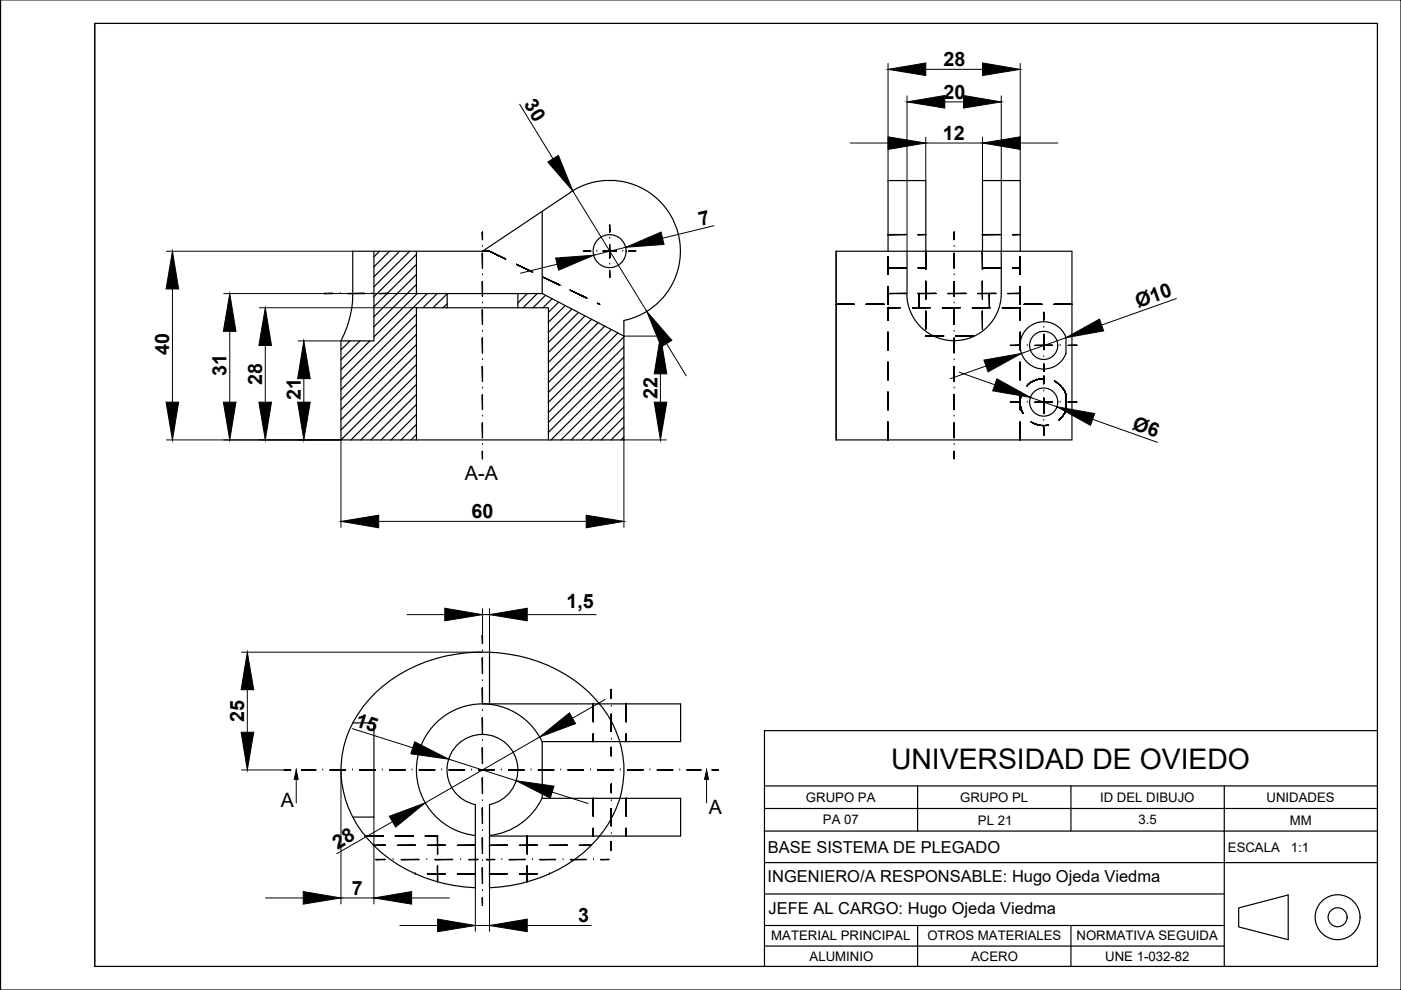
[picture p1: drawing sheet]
<svg xmlns="http://www.w3.org/2000/svg" width="297mm" height="210mm" viewBox="0 0 297 210" stroke-linecap="round" stroke-linejoin="round" font-family="sans-serif">
<!-- layer: 01_Contornos -->
<g fill="none" stroke="#000" stroke-width=".25">
<path d="M79.3 53.3v19h-7M80.5 53.3l-1.2 1.2M82.6 53.3l-3.3 3.3M84.7 53.3l-5.4 5.4M86.9 53.3l-7.6 7.5M88.3 53.9l-9 9M88.3 56.1l-9 8.9M88.3 58.2l-9 9M88.3 53.3v8.9h21.5M115 44.8v17.4l17.3 9.1M120.9 40.8a15 15 0 0 1 22.2 6.7 15 15 0 0 1-10.8 20.5M121 40.8l-18.7 12.5h-27.5v8.9a21.8 21.8 0 0 1-2.5 10.1"/>
<path d="M177.3 53.3h50v40h-50zM188.3 53.3v-15h8v15M192.3 53.3v8.9M208.3 53.3v-15h8v15M212.3 53.3v8.9a10 10 0 0 1-10 10 10 10 0 0 1-10-10M72.3 72.3v21M74.2 72.3l-1.9 1.9M76.3 72.3l-4 4M78.4 72.3l-6.1 6.1M88.3 60.3l-9 9M88.3 66.6l-16 16M88.3 68.8l-16 16"/>
<path d="M88.3 70.9l-16 16M88.3 73l-16 16M88.3 75.2l-16 16M88.3 77.3l-16 16M88.3 79.4l-13.9 13.9M88.5 62.2l-9.2 9.2M90.6 62.2l-18.3 18.3M92.7 62.2l-3 3M94.8 62.3l-3 2.9M94.8 64.4l-.9 .8M94.8 62.2v3M109.8 65.2h6.5v28.1"/>
<path d="M109.8 65.2h-21.5v28.1M111.8 62.2l-2 2M113.9 62.2l-3 3M115 62.2h-5.2v3M115.6 62.6l-2.6 2.6M117 63.3l-1.9 1.9M118.4 64.1l-2.1 2.1M119.8 64.8l-3.5 3.5M121.2 65.5l-4.9 5M122.6 66.3l-6.3 6.3M124 67l-7.7 7.7M125.4 67.7l-9.1 9.1"/>
<path d="M126.8 68.4l-10.5 10.6M128.2 69.1l-11.9 12M129.6 69.9l-13.3 13.3M131 70.6l-14.7 14.7M132.3 71.4l-16 16M132.3 73.5l-16 16M132.3 75.7l-16 16M132.3 77.8l-15.5 15.5M132.3 79.9l-13.4 13.4M132.3 68v25.3h-60M226 71.6v3.3M226 71.6a5 5 0 0 0-7.7-2.4 5 5 0 0 0 0 8.1 5 5 0 0 0 7.7-2.4"/>
<path d="M88.3 81.5l-11.8 11.8M88.3 83.6l-9.7 9.7M88.3 85.7l-7.5 7.6M88.3 87.9l-5.4 5.4M88.3 90l-3.3 3.3M88.3 92.1l-1.1 1.2M132.3 82.1l-11.2 11.2M132.3 84.2l-9.1 9.1M132.3 86.3l-7 7M132.3 88.4l-4.8 4.9M132.3 90.5l-2.7 2.8M132.3 92.6l-.6 .7"/>
<path d="M103.8 138.3v10.9M74.8 153.3h4.5v19.9h-4.5M102.3 149.2h42v8h-29.3v12.1h29.3v8h-40.5M114.9 157.2a14 14 0 0 0-24-2.1 14 14 0 0 0 9.9 22M100.8 170.6v17.6a31.8 31.8 0 0 1-24.1-11.8 21.7 21.7 0 0 1 1.5-28 32.7 32.7 0 0 1 27.4-10 30.8 30.8 0 0 1 23.2 13.1 21.8 21.8 0 0 1-3.6 27.9 32.3 32.3 0 0 1-21.4 8.8v-17.6M100.8 170.6a7.5 7.5 0 0 1-4.8-11.6 7.5 7.5 0 0 1 12.5 0 7.5 7.5 0 0 1-4.7 11.6M114.9 169.2a14 14 0 0 1-11.1 7.9"/>
<circle cx="129.3" cy="53.2" r="3.5"/>
<circle cx="221.3" cy="73.2" r="2.98"/>
<circle cx="221.3" cy="85.3" r="2.98"/>
</g>
<!-- layer: 02_Ocultas -->
<g fill="#000" stroke="#000" stroke-width=".21">
<path d="M103.8 53.2l3.4 1.7zM103.8 53.3l3.4 1.6zM103.8 53.3l3.4 1.6zM103.8 53.3l3.4 1.7z"/>
<path d="M102.3 53.3h1.5zM102.3 53.3l1.5-.1zM102.3 53.3l1.5-.1zM102.3 53.2h1.5z"/>
<path d="M109.5 56l3.4 1.7zM109.5 56l3.4 1.7zM109.5 56.1l3.4 1.6zM109.5 56.1l3.4 1.6z"/>
<path d="M115.2 58.8l3.5 1.6zM115.2 58.8l3.5 1.6zM115.2 58.8l3.5 1.6zM115.2 58.8l3.4 1.7z"/>
<path d="M188.2 54.4l.1 3.8zM188.2 54.4l.1 3.8zM188.2 54.4l.1 3.8zM188.3 54.4v3.8z"/>
<path d="M188.3 49.7h3.8zM188.3 49.8l3.8-.1zM188.3 49.8l3.8-.1zM188.3 49.8h3.8z"/>
<path d="M188.3 56.7h3.8zM188.3 56.8l3.8-.1zM188.3 56.8l3.8-.1zM188.3 56.8h3.8z"/>
<path d="M194.6 49.7h1.7zM194.6 49.8l1.7-.1zM194.6 49.8l1.7-.1zM194.6 49.8h1.7z"/>
<path d="M194.6 56.7h1.7zM194.6 56.8l1.7-.1zM194.6 56.8l1.7-.1zM194.6 56.8h1.7z"/>
<path d="M196.3 53.3v3.8zM196.2 53.3l.1 3.8zM196.2 53.3l.1 3.8zM196.2 53.3l.1 3.8z"/>
<path d="M196.3 59.6v3.8zM196.2 59.6l.1 3.8zM196.2 59.6l.1 3.8zM196.2 59.6l.1 3.8z"/>
<path d="M208.3 53.3v3.8zM208.3 53.3v3.8zM208.3 53.3v3.8zM208.3 53.3v3.8z"/>
<path d="M208.3 59.6v3.8zM208.3 59.6v3.8zM208.3 59.6v3.8zM208.3 59.6v3.8z"/>
<path d="M208.3 49.7h3.8zM208.3 49.8l3.8-.1zM208.3 49.8l3.8-.1zM208.3 49.8h3.8z"/>
<path d="M208.3 56.7h3.8zM208.3 56.8l3.8-.1zM208.3 56.8l3.8-.1zM208.3 56.8h3.8z"/>
<path d="M214.7 49.7h1.6zM214.7 49.8l1.6-.1zM214.7 49.8l1.6-.1zM214.7 49.8h1.6z"/>
<path d="M214.7 56.7h1.6zM214.7 56.8l1.6-.1zM214.7 56.8l1.6-.1zM214.7 56.8h1.6z"/>
<path d="M216.3 54.4v3.8zM216.3 54.4v3.8zM216.3 54.4v3.8zM216.3 54.4v3.8z"/>
<path d="M120.9 61.5l3.5 1.7zM120.9 61.5l3.5 1.7zM120.9 61.6l3.5 1.6zM120.9 61.6l3.5 1.6z"/>
<path d="M126.7 64.3l.5 .2zM126.7 64.3l.5 .2zM126.6 64.3l.6 .2zM126.6 64.3l.6 .2z"/>
<path d="M177.3 64.5h3.8zM177.3 64.5h3.8zM177.3 64.5h3.8zM177.3 64.5h3.8z"/>
<path d="M183.6 64.5h3.8zM183.6 64.5h3.8zM183.6 64.5h3.8zM183.6 64.5h3.8z"/>
<path d="M188.2 70.4l.1 3.8zM188.2 70.4l.1 3.8zM188.2 70.4l.1 3.8zM188.3 70.4v3.8z"/>
<path d="M188.2 65.2l.1 2.7zM188.2 65.2l.1 2.7zM188.2 65.2l.1 2.7zM188.3 65.2v2.7z"/>
<path d="M188.2 60.7l.1 3.8zM188.2 60.7l.1 3.8zM188.2 60.7l.1 3.8zM188.3 60.7v3.8z"/>
<path d="M188.3 62.2h3.8zM188.3 62.2h3.8zM188.3 62.2h3.8zM188.3 62.2h3.8z"/>
<path d="M188.3 65.2h2.6zM188.3 65.2h2.6zM188.3 65.2h2.6zM188.3 65.2h2.6z"/>
<path d="M194.6 62.2h3.8zM194.6 62.2h3.8zM194.6 62.2h3.8zM194.6 62.2h3.8z"/>
<path d="M194.8 62.2v3zM194.8 62.2v3zM194.8 62.2v3zM194.8 62.2v3z"/>
<path d="M196.3 66v3.8zM196.2 66l.1 3.8zM196.2 66l.1 3.8zM196.2 66l.1 3.8z"/>
<path d="M196.3 71.2h3.8zM196.3 71.3l3.8-.1zM196.3 71.3l3.8-.1zM196.3 71.3h3.8z"/>
<path d="M193.4 65.2h3.9zM193.4 65.2h3.9zM193.4 65.2h3.9zM193.4 65.2h3.9z"/>
<path d="M201 62.2h3.8zM201 62.2h3.8zM201 62.2h3.8zM201 62.2h3.8z"/>
<path d="M202.6 71.2h3.8zM202.6 71.3l3.8-.1zM202.6 71.3l3.8-.1zM202.6 71.3h3.8z"/>
<path d="M199.8 65.2h3.8zM199.8 65.2h3.8zM199.8 65.2h3.8zM199.8 65.2h3.8z"/>
<path d="M207.3 62.2h3.8zM207.3 62.2h3.8zM207.3 62.2h3.8zM207.3 62.2h3.8z"/>
<path d="M208.3 66v3.8zM208.3 66v3.8zM208.3 66v3.8zM208.3 66v3.8z"/>
<path d="M209.7 62.2l.1 3zM209.7 62.2l.1 3zM209.7 62.2l.1 3zM209.8 62.2v3z"/>
<path d="M206.1 65.2h3.9zM206.1 65.2h3.9zM206.1 65.2h3.9zM206.1 65.2h3.9z"/>
<path d="M213.7 62.2h2.6zM213.7 62.2h2.6zM213.7 62.2h2.6zM213.7 62.2h2.6z"/>
<path d="M216.3 70.4v3.8zM216.3 70.4v3.8zM216.3 70.4v3.8zM216.3 70.4v3.8z"/>
<path d="M216.3 65.2v2.7zM216.3 65.2v2.7zM216.3 65.2v2.7zM216.3 65.2v2.7z"/>
<path d="M216.3 60.7v3.8zM216.3 60.7v3.8zM216.3 60.7v3.8zM216.3 60.7v3.8z"/>
<path d="M212.5 65.2h3.8zM212.5 65.2h3.8zM212.5 65.2h3.8zM212.5 65.2h3.8z"/>
<path d="M217.1 64.5h3.8zM217.1 64.5h3.8zM217.1 64.5h3.8zM217.1 64.5h3.8z"/>
<path d="M223.5 64.5h3.8zM223.5 64.5h3.8zM223.5 64.5h3.8zM223.5 64.5h3.8z"/>
<path d="M188.2 89.5l.1 3.8zM188.2 89.5l.1 3.8zM188.2 89.5l.1 3.8zM188.3 89.5v3.8z"/>
<path d="M188.2 83.1l.1 3.8zM188.2 83.1l.1 3.8zM188.2 83.1l.1 3.8zM188.3 83.1v3.8z"/>
<path d="M188.2 76.8l.1 3.8zM188.2 76.8l.1 3.8zM188.2 76.8l.1 3.8zM188.3 76.8v3.8z"/>
<path d="M216.3 89.5v3.8zM216.3 89.5v3.8zM216.3 89.5v3.8zM216.3 89.5v3.8z"/>
<path d="M216.3 83.1v3.8zM216.3 83.1v3.8zM216.3 83.1v3.8zM216.3 83.1v3.8z"/>
<path d="M216.3 76.8v3.8zM216.3 76.8v3.8zM216.3 76.8v3.8zM216.3 76.8v3.8z"/>
<path d="M216.3 85.3l.1 .7zM216.3 85.3l.1 .7zM216.3 85.3l.1 .7zM216.3 85.3l.1 .7z"/>
<path d="M216.4 84.6l-.1 .7zM216.3 84.6v.7zM216.3 84.6v.7zM216.3 84.6v.7z"/>
<path d="M216.4 86l.1 .7zM216.3 86l.2 .7zM216.3 86l.2 .7zM216.3 86l.2 .7z"/>
<path d="M216.5 84l-.1 .6zM216.5 84l-.1 .6zM216.5 84l-.1 .6zM216.5 84l-.2 .6z"/>
<path d="M216.5 86.7l.2 .6zM216.5 86.7l.2 .6zM216.5 86.7l.2 .6zM216.5 86.7l.2 .6z"/>
<path d="M216.7 87.3l.2 .4zM216.7 87.3l.2 .4zM216.7 87.3l.2 .4zM216.7 87.3l.2 .4z"/>
<path d="M218 81.5l-.3 .3zM217.9 81.5l-.2 .3zM217.9 81.5l-.2 .3zM217.9 81.5l-.2 .3z"/>
<path d="M218 81.5l.5-.4zM218 81.5l.5-.4zM218 81.5l.5-.4zM218 81.5l.5-.4z"/>
<path d="M218.7 89.5l.4 .2zM218.6 89.5l.5 .2zM218.6 89.5l.5 .3zM218.6 89.5l.5 .3z"/>
<path d="M218.5 81.1l.6-.3zM218.5 81.1l.6-.4zM218.5 81.1l.6-.4zM218.5 81.1l.6-.4z"/>
<path d="M219.1 89.7l.7 .3zM219.1 89.8l.7 .2zM219.1 89.8l.7 .2zM219.1 89.8l.7 .2z"/>
<path d="M219.1 80.8l.7-.3zM219.1 80.8l.7-.3zM219.1 80.8l.7-.3zM219.1 80.7l.7-.2z"/>
<path d="M219.8 90l.7 .1zM219.8 90l.7 .1zM219.8 90l.7 .2zM219.8 90l.7 .2z"/>
<path d="M219.8 80.5l.7-.1zM219.8 80.5l.7-.2zM219.8 80.5l.7-.2zM219.8 80.5l.7-.2z"/>
<path d="M220.5 90.1l.6 .1zM220.5 90.2h.6zM220.5 90.2l.6 .1zM220.5 90.2l.6 .1z"/>
<path d="M220.5 80.4l.6-.1zM220.5 80.4l.6-.1zM220.5 80.4l.6-.1zM220.5 80.3h.6z"/>
<path d="M221.1 90.2h.8zM221.1 90.3l.8-.1zM221.1 90.3l.8-.1zM221.1 90.3l.8-.1z"/>
<path d="M221.9 90.2l.4-.1zM221.9 90.2l.4-.1zM221.9 90.2l.4-.1zM221.9 90.2l.4-.1z"/>
<path d="M223.5 80.8l.3 .2zM223.5 80.8l.3 .2zM223.5 80.8l.3 .1zM223.5 80.8l.3 .1z"/>
<path d="M223.8 81l.6 .4zM223.8 81l.6 .4zM223.8 81l.6 .3zM223.8 80.9l.6 .4z"/>
<path d="M224.5 89l.4-.3zM224.6 89l.3-.3zM224.9 88.7l-.3 .3zM224.9 88.7l-.3 .3z"/>
<path d="M225.3 88.2l-.4 .5zM225.3 88.2l-.4 .5zM225.3 88.2l-.4 .5zM225.4 88.2l-.5 .5z"/>
<path d="M224.4 81.4l.5 .4zM224.4 81.4l.5 .4zM224.4 81.4l.5 .4zM224.4 81.3l.5 .5z"/>
<path d="M224.9 81.8l.5 .6zM224.9 81.8l.5 .6zM224.9 81.8l.5 .6zM224.9 81.8l.5 .6z"/>
<path d="M225.7 87.6l-.4 .6zM225.7 87.6l-.3 .6zM225.7 87.6l-.3 .6zM225.7 87.6l-.3 .6z"/>
<path d="M225.3 82.4l.4 .5zM225.3 82.4l.4 .5zM225.3 82.4l.4 .5zM225.4 82.4l.3 .5z"/>
<path d="M226 86.9l-.3 .7zM226 86.9l-.3 .7zM226 86.9l-.3 .7zM226 86.9l-.3 .7z"/>
<path d="M225.7 82.9l.3 .7zM225.7 82.9l.3 .7zM225.7 82.9l.3 .7zM225.7 82.9l.3 .7z"/>
<path d="M226 83.6v3.3zM226 83.6v3.3zM226 83.6v3.3zM226 83.6v3.3z"/>
<path d="M125.8 149.2v3.8zM125.8 149.2v3.8zM125.8 149.2v3.8zM125.8 149.2v3.8z"/>
<path d="M125.8 155.6v1.6zM125.8 155.6v1.6zM125.8 155.6v1.6zM125.8 155.6v1.6z"/>
<path d="M132.8 149.2v3.8zM132.7 149.2l.1 3.8zM132.7 149.2l.1 3.8zM132.7 149.2l.1 3.8z"/>
<path d="M132.8 155.6v1.6zM132.7 155.6l.1 1.6zM132.7 155.6l.1 1.6zM132.7 155.6l.1 1.6z"/>
<path d="M77.5 177.2h3.8zM77.5 177.3l3.8-.1zM77.5 177.3l3.8-.1zM77.5 177.3h3.8z"/>
<path d="M79.2 179.3h2.5zM79.2 179.3l2.5-.1zM79.2 179.3l2.5-.1zM79.2 179.2h2.5z"/>
<path d="M83.8 177.2h3.8zM83.8 177.3l3.8-.1zM83.8 177.3l3.8-.1zM83.8 177.3h3.8z"/>
<path d="M84.3 179.3h3.8zM84.3 179.3l3.8-.1zM84.3 179.3l3.8-.1zM84.3 179.2h3.8z"/>
<path d="M90.2 177.2h2.6zM90.2 177.3l2.6-.1zM90.2 177.3l2.6-.1zM90.2 177.3h2.6z"/>
<path d="M92.8 177.3v3.8zM92.7 177.3l.1 3.8zM92.7 177.3l.1 3.8zM92.7 177.3l.1 3.8z"/>
<path d="M90.6 179.3h3.8zM90.6 179.3l3.8-.1zM90.6 179.3l3.8-.1zM90.6 179.2h3.8z"/>
<path d="M97 179.3h3.8zM97 179.3l3.8-.1zM97 179.3l3.8-.1zM97 179.2h3.8z"/>
<path d="M103.8 179.2h3.8zM103.8 179.3l3.8-.1zM103.8 179.3l3.8-.1zM103.8 179.3h3.8z"/>
<path d="M110.1 179.2h3.8zM110.1 179.3l3.8-.1zM110.1 179.3l3.8-.1zM110.1 179.3h3.8z"/>
<path d="M111.8 177.3v3.8zM111.7 177.3l.1 3.8zM111.7 177.3l.1 3.8zM111.7 177.3l.1 3.8z"/>
<path d="M116.5 179.2h3.8zM116.5 179.3l3.8-.1zM116.5 179.3l3.8-.1zM116.5 179.3h3.8z"/>
<path d="M122.8 179.2h2.5zM122.8 179.3l2.5-.1zM122.8 179.3l2.5-.1zM122.8 179.3h2.5z"/>
<path d="M125.8 169.3v3.8zM125.8 169.3v3.8zM125.8 169.3v3.8zM125.8 169.3v3.8z"/>
<path d="M125.8 175.6v1.7zM125.8 175.6v1.7zM125.8 175.6v1.7zM125.8 175.6v1.7z"/>
<path d="M132.8 169.3v3.8zM132.7 169.3l.1 3.8zM132.7 169.3l.1 3.8zM132.7 169.3l.1 3.8z"/>
<path d="M132.8 175.6v1.7zM132.7 175.6l.1 1.7zM132.7 175.6l.1 1.7zM132.7 175.6l.1 1.7z"/>
<path d="M92.8 183.6v3.4zM92.7 183.6l.1 3.4zM92.7 183.6l.1 3.4zM92.7 183.6l.1 3.4z"/>
<path d="M90.6 185.3h3.8zM90.6 185.3l3.8-.1zM90.6 185.3l3.8-.1zM90.6 185.2h3.8z"/>
<path d="M97 185.3h3.8zM97 185.3l3.8-.1zM97 185.3l3.8-.1zM97 185.2h3.8z"/>
<path d="M103.8 185.2h3.8zM103.8 185.3l3.8-.1zM103.8 185.3l3.8-.1zM103.8 185.3h3.8z"/>
<path d="M110.1 185.2h3.8zM110.1 185.3l3.8-.1zM110.1 185.3l3.8-.1zM110.1 185.3h3.8z"/>
<path d="M111.8 183.6v3.4zM111.7 183.6l.1 3.4zM111.7 183.6l.1 3.4zM111.7 183.6l.1 3.4z"/>
</g>
<g fill="none" stroke="#000" stroke-width=".21">
<path d="M102.3 53.2l1.5 .1zM102.3 53.2v.1M103.8 53.3h.1M103.8 53.2l3.4 1.8zM103.8 53.2v.1M109.5 56l3.4 1.7zM115.2 58.8l3.5 1.6zM188.2 54.4l.1 3.8zM188.3 49.7v.1M188.3 49.7l3.8 .1zM188.3 56.7v.1M188.3 56.7l3.8 .1z"/>
<path d="M194.6 49.7l1.7 .1zM194.6 56.7l1.7 .1zM196.2 53.3h.1M196.2 53.3l.1 3.8zM196.2 59.6l.1 3.8zM196.3 49.7v.1M196.3 56.7v.1M208.3 53.3h.1M208.3 53.3v3.8zM208.3 59.6v3.8zM208.3 49.7v.1M208.3 49.7l3.8 .1z"/>
<path d="M208.3 56.7v.1M208.3 56.7l3.8 .1zM214.7 49.7l1.6 .1zM214.7 56.7l1.6 .1zM216.3 54.4v3.8zM216.3 49.7v.1M216.3 56.7v.1M120.9 61.5l3.5 1.7zM126.6 64.3l.6 .2zM127.2 64.5h.1M177.3 64.5h.1M177.3 64.5h3.8z"/>
<path d="M183.6 64.5h3.8zM188.2 76.8l.1 3.8zM188.2 70.4l.1 3.8zM188.2 65.2l.1 2.7zM188.2 64.5h.1M188.2 60.7l.1 3.8zM188.3 65.2h-.1M188.3 65.2h2.6zM188.3 62.2h.1M188.3 62.2h3.8zM193.4 65.2h3.9zM194.6 62.2h3.8z"/>
<path d="M194.8 65.2h.1M194.8 62.2v3zM194.8 62.2h.1M196.2 66l.1 3.8zM196.3 71.2v.1M196.3 71.2l3.8 .1zM199.8 65.2h3.8zM201 62.2h3.8zM202.6 71.2l3.8 .1zM206.1 65.2h3.9zM207.3 62.2h3.8zM208.3 66v3.8z"/>
<path d="M209.7 65.2h.1M209.7 62.2l.1 3zM209.7 62.2h.1M212.5 65.2h3.8zM213.7 62.2h2.6zM216.3 76.8v3.8zM216.3 70.4v3.8zM216.3 65.2v2.7zM216.3 65.2h.1M216.3 64.5h.1M216.3 60.7v3.8zM216.3 62.2h.1"/>
<path d="M217.1 64.5h3.8zM223.5 64.5h3.8zM227.3 64.5h.1M188.2 93.3h.1M188.2 89.5l.1 3.8zM188.2 83.1l.1 3.8zM216.3 93.3h.1M216.3 89.5v3.8zM216.3 83.1v3.8zM216.3 85.3l.1 .7zM216.3 84.6v.7zM216.3 85.3h.1"/>
<path d="M216.3 86l.2 .7zM216.4 84.6h.1M216.4 86h.1M216.5 84l-.2 .6zM216.5 86.7l.2 .6zM216.5 86.7h.1M216.7 87.3l.2 .4zM216.7 87.3h.1M217.9 81.5l-.2 .3zM218 81.5l.5-.4zM218 81.5h.1M218.5 81.1l.6-.4z"/>
<path d="M218.5 81.1h.1M218.6 89.5l.5 .3zM219.1 80.7l.7-.2zM219.1 80.8h.1M219.1 89.8h.1M219.1 89.7l.7 .3zM219.8 80.5l.7-.2zM219.8 80.5h.1M219.8 90h.1M219.8 90l.7 .2zM220.5 80.3h.6zM220.5 80.4h.1"/>
<path d="M220.5 90.2h.1M220.5 90.1l.6 .2zM221.1 90.3h.1M221.1 90.2h.8zM221.9 90.2h.1M221.9 90.2l.4-.1zM223.5 80.8l.3 .2zM223.8 80.9l.6 .5zM223.8 81h.1M224.4 81.3l.5 .5zM224.4 81.4h.1M224.5 89l.4-.3z"/>
<path d="M224.9 81.8l.5 .6zM224.9 81.8h.1M224.9 88.7h.1M225.3 82.4l.4 .5zM225.3 88.2l-.4 .5zM225.4 82.4h.1M225.4 88.2h.1M225.7 82.9l.3 .7zM225.7 87.6l-.4 .6zM225.7 82.9h.1M225.7 87.6h.1M226 86.9l-.3 .7z"/>
<path d="M226 86.9h.1M226 83.6v3.3zM226 83.6h.1M125.8 149.2h.1M125.8 149.2v3.8zM125.8 155.6v1.6zM125.8 157.2h.1M132.7 149.2h.1M132.7 149.2l.1 3.8zM132.7 155.6l.1 1.6zM132.7 157.2h.1M77.5 177.2v.1"/>
<path d="M77.5 177.2l3.8 .1zM79.2 179.2l2.5 .1zM79.2 179.2v.1M83.8 177.2l3.8 .1zM84.3 179.2l3.8 .1zM90.2 177.2l2.6 .1zM90.6 179.2l3.8 .1zM92.7 177.3h.1M92.7 177.3l.1 3.8zM92.8 177.2v.1M97 179.2l3.8 .1zM100.8 179.2v.1"/>
<path d="M103.8 179.2v.1M103.8 179.2l3.8 .1zM110.1 179.2l3.8 .1zM111.7 177.3h.1M111.7 177.3l.1 3.8zM116.5 179.2l3.8 .1zM122.8 179.2l2.5 .1zM125.3 179.2v.1M125.8 169.3h.1M125.8 169.3v3.8zM125.8 175.6v1.7zM125.8 177.3h.1"/>
<path d="M132.7 169.3h.1M132.7 169.3l.1 3.8zM132.7 175.6l.1 1.7zM132.7 177.3h.1M88 185.2v.1M88.1 185.3h.1M90.6 185.2l3.8 .1zM92.7 183.6l.1 3.4zM92.7 187h.1M97 185.2l3.8 .1zM100.8 185.2v.1M103.8 185.2v.1"/>
<path d="M103.8 185.2l3.8 .1zM110.1 185.2l3.8 .1zM111.7 183.6l.1 3.4zM111.7 187h.1M116.5 185.3h.1M116.5 185.2v.1"/>
</g>
<!-- layer: 03_Ejes -->
<g fill="#000" stroke="#000" stroke-width=".21">
<path d="M102.3 53.7v3.1zM102.3 53.7v3.1zM102.3 53.7v3.1zM102.3 53.7v3.1z"/>
<path d="M102.3 49.2v1.6zM102.3 49.2v1.6zM102.3 49.2v1.6zM102.3 49.2v1.6z"/>
<path d="M123.8 53.2h1.5zM123.8 53.3l1.5-.1zM123.8 53.3l1.5-.1zM123.8 53.3h1.5z"/>
<path d="M127.9 53.2h2.8zM127.9 53.3l2.8-.1zM127.9 53.3l2.8-.1zM127.9 53.3h2.8z"/>
<path d="M129.2 57.3l.1 1.5zM129.2 57.3l.1 1.5zM129.2 57.3l.1 1.5zM129.3 57.3v1.5z"/>
<path d="M129.2 51.8l.1 2.9zM129.2 51.8l.1 2.9zM129.2 51.8l.1 2.9zM129.3 51.8v2.9z"/>
<path d="M129.2 47.8l.1 1.4zM129.2 47.8l.1 1.4zM129.2 47.8l.1 1.4zM129.3 47.8v1.4z"/>
<path d="M133.3 53.2h1.5zM133.3 53.3l1.5-.1zM133.3 53.3l1.5-.1zM133.3 53.3h1.5z"/>
<path d="M202.3 49.2v1.6zM202.3 49.2v1.6zM202.3 49.2v1.6zM202.3 49.2v1.6z"/>
<path d="M202.3 53.7v3.1zM202.3 53.7v3.1zM202.3 53.7v3.1zM202.3 53.7v3.1z"/>
<path d="M202.3 59.7v3.1zM202.3 59.7v3.1zM202.3 59.7v3.1zM202.3 59.7v3.1z"/>
<path d="M68.8 62.2h1.8zM68.8 62.2h1.8zM68.8 62.2h1.8zM68.8 62.2h1.8z"/>
<path d="M73.8 62.2h3.5zM73.8 62.2h3.5zM73.8 62.2h3.5zM73.8 62.2h3.5z"/>
<path d="M80.5 62.2h1.8zM80.5 62.2h1.8zM80.5 62.2h1.8zM80.5 62.2h1.8z"/>
<path d="M102.3 71.7v3.1zM102.3 71.7v3.1zM102.3 71.7v3.1zM102.3 71.7v3.1z"/>
<path d="M102.3 65.7v3.1zM102.3 65.7v3.1zM102.3 65.7v3.1zM102.3 65.7v3.1z"/>
<path d="M102.3 59.7v3.1zM102.3 59.7v3.1zM102.3 59.7v3.1zM102.3 59.7v3.1z"/>
<path d="M202.3 65.7v3.1zM202.3 65.7v3.1zM202.3 65.7v3.1zM202.3 65.7v3.1z"/>
<path d="M202.3 71.7v3.1zM202.3 71.7v3.1zM202.3 71.7v3.1zM202.3 71.7v3.1z"/>
<path d="M202.3 77.7v3.1zM202.3 77.7v3.1zM202.3 77.7v3.1zM202.3 77.7v3.1z"/>
<path d="M214.3 73.3h1.8zM214.3 73.3l1.8-.1zM214.3 73.3l1.8-.1zM214.3 73.2h1.8z"/>
<path d="M221.3 77.1v1.7zM221.3 77.1v1.7zM221.3 77.1v1.7zM221.3 77.1v1.7z"/>
<path d="M221.3 70.9v3.2zM221.3 70.9v3.2zM221.3 70.9v3.2zM221.3 70.9v3.2z"/>
<path d="M221.3 66.3v1.6zM221.3 66.3v1.6zM221.3 66.3v1.6zM221.3 66.3v1.6z"/>
<path d="M221.3 79.8v1.6zM221.3 79.8v1.6zM221.3 79.8v1.6zM221.3 79.8v1.6z"/>
<path d="M219.4 73.3h3.7zM219.4 73.3l3.7-.1zM219.4 73.3l3.7-.1zM219.4 73.2h3.7z"/>
<path d="M226.5 73.3h1.8zM226.5 73.3l1.8-.1zM226.5 73.3l1.8-.1zM226.5 73.2h1.8z"/>
<path d="M102.3 95.7v1.6zM102.3 95.7v1.6zM102.3 95.7v1.6zM102.3 95.7v1.6z"/>
<path d="M102.3 89.7v3.1zM102.3 89.7v3.1zM102.3 89.7v3.1zM102.3 89.7v3.1z"/>
<path d="M102.3 83.7v3.1zM102.3 83.7v3.1zM102.3 83.7v3.1zM102.3 83.7v3.1z"/>
<path d="M102.3 77.7v3.1zM102.3 77.7v3.1zM102.3 77.7v3.1zM102.3 77.7v3.1z"/>
<path d="M202.3 83.7v3.1zM202.3 83.7v3.1zM202.3 83.7v3.1zM202.3 83.7v3.1z"/>
<path d="M202.3 89.7v3.1zM202.3 89.7v3.1zM202.3 89.7v3.1zM202.3 89.7v3.1z"/>
<path d="M202.3 95.7v1.6zM202.3 95.7v1.6zM202.3 95.7v1.6zM202.3 95.7v1.6z"/>
<path d="M214.3 85.2h1.8zM214.3 85.3l1.8-.1zM214.3 85.3l1.8-.1zM214.3 85.3h1.8z"/>
<path d="M219.4 85.2h3.7zM219.4 85.3l3.7-.1zM219.4 85.3l3.7-.1zM219.4 85.3h3.7z"/>
<path d="M221.3 84.4v3.2zM221.3 84.4v3.2zM221.3 84.4v3.2zM221.3 84.4v3.2z"/>
<path d="M221.3 90.6v1.7zM221.3 90.6v1.7zM221.3 90.6v1.7zM221.3 90.6v1.7z"/>
<path d="M226.5 85.2h1.8zM226.5 85.3l1.8-.1zM226.5 85.3l1.8-.1zM226.5 85.3h1.8z"/>
<path d="M102.3 134.8v1.7zM102.3 134.8v1.7zM102.3 134.8v1.7zM102.3 134.8v1.7z"/>
<path d="M102.3 152.2v3.3zM102.3 152.2v3.3zM102.3 152.2v3.3zM102.3 152.2v3.3z"/>
<path d="M102.3 145.9v3.3zM102.3 145.9v3.3zM102.3 145.9v3.3zM102.3 145.9v3.3z"/>
<path d="M102.3 139.5v3.3zM102.3 139.5v3.3zM102.3 139.5v3.3zM102.3 139.5v3.3z"/>
<path d="M129.6 151.4v3.7zM129.6 151.4v3.7zM129.6 151.4v3.7zM129.6 151.4v3.7z"/>
<path d="M129.6 146.2v1.9zM129.6 146.2v1.9zM129.6 146.2v1.9zM129.6 146.2v1.9z"/>
<path d="M60.3 163.3h1.3zM60.3 163.3l1.3-.1zM60.3 163.3l1.3-.1zM60.3 163.2h1.3z"/>
<path d="M64 163.3h1.3zM64 163.3l1.3-.1zM64 163.3l1.3-.1zM64 163.2h1.3z"/>
<path d="M65.3 163.3h1.7zM65.3 163.3l1.7-.1zM65.3 163.3l1.7-.1zM65.3 163.2h1.7z"/>
<path d="M70 163.3h3.3zM70 163.3l3.3-.1zM70 163.3l3.3-.1zM70 163.2h3.3z"/>
<path d="M76.3 163.3h3.3zM76.3 163.3l3.3-.1zM76.3 163.3l3.3-.1zM76.3 163.2h3.3z"/>
<path d="M82.6 163.3h3.3zM82.6 163.3l3.3-.1zM82.6 163.3l3.3-.1zM82.6 163.2h3.3z"/>
<path d="M88.9 163.3h3.3zM88.9 163.3l3.3-.1zM88.9 163.3l3.3-.1zM88.9 163.2h3.3z"/>
<path d="M95.2 163.3h3.3zM95.2 163.3l3.3-.1zM95.2 163.3l3.3-.1zM95.2 163.2h3.3z"/>
<path d="M102.3 171.3v3.3zM102.3 171.3v3.3zM102.3 171.3v3.3zM102.3 171.3v3.3z"/>
<path d="M102.3 164.9v3.3zM102.3 164.9v3.3zM102.3 164.9v3.3zM102.3 164.9v3.3z"/>
<path d="M102.3 158.6v3.3zM102.3 158.6v3.3zM102.3 158.6v3.3zM102.3 158.6v3.3z"/>
<path d="M101.5 163.3h3.3zM101.5 163.3l3.3-.1zM101.5 163.3l3.3-.1zM101.5 163.2h3.3z"/>
<path d="M107.8 163.3h3.3zM107.8 163.3l3.3-.1zM107.8 163.3l3.3-.1zM107.8 163.2h3.3z"/>
<path d="M114.1 163.3h3.3zM114.1 163.3l3.3-.1zM114.1 163.3l3.3-.1zM114.1 163.2h3.3z"/>
<path d="M120.4 163.3h3.3zM120.4 163.3l3.3-.1zM120.4 163.3l3.3-.1zM120.4 163.2h3.3z"/>
<path d="M129.6 158.4v1.8zM129.6 158.4v1.8zM129.6 158.4v1.8zM129.6 158.4v1.8z"/>
<path d="M129.6 171.4v3.7zM129.6 171.4v3.7zM129.6 171.4v3.7zM129.6 171.4v3.7z"/>
<path d="M129.6 166.3v1.8zM129.6 166.3v1.8zM129.6 166.3v1.8zM129.6 166.3v1.8z"/>
<path d="M126.7 163.3h3.3zM126.7 163.3l3.3-.1zM126.7 163.3l3.3-.1zM126.7 163.2h3.3z"/>
<path d="M133 163.3h3.3zM133 163.3l3.3-.1zM133 163.3l3.3-.1zM133 163.2h3.3z"/>
<path d="M139.3 163.3h3.3zM139.3 163.3l3.3-.1zM139.3 163.3l3.3-.1zM139.3 163.2h3.3z"/>
<path d="M145.7 163.3h1.6zM145.7 163.3l1.6-.1zM145.7 163.3l1.6-.1zM145.7 163.2h1.6z"/>
<path d="M147.3 163.2h1.3zM147.3 163.3l1.3-.1zM147.3 163.3l1.3-.1zM147.3 163.3h1.3z"/>
<path d="M151 163.2h1.3zM151 163.3l1.3-.1zM151 163.3l1.3-.1zM151 163.3h1.3z"/>
<path d="M79.7 182.3h1.9zM79.7 182.3l1.9-.1zM79.7 182.3l1.9-.1zM79.7 182.2h1.9z"/>
<path d="M85.1 182.3h3.7zM85.1 182.3l3.7-.1zM85.1 182.3l3.7-.1zM85.1 182.2h3.7z"/>
<path d="M92.2 182.3h3.8zM92.2 182.3l3.8-.1zM92.2 182.3l3.8-.1zM92.2 182.2h3.8z"/>
<path d="M99.4 182.3h1.9zM99.4 182.3l1.9-.1zM99.4 182.3l1.9-.1zM99.4 182.2h1.9z"/>
<path d="M102.3 190.3v1.7zM102.3 190.3v1.7zM102.3 190.3v1.7zM102.3 190.3v1.7z"/>
<path d="M102.3 184v3.3zM102.3 184v3.3zM102.3 184v3.3zM102.3 184v3.3z"/>
<path d="M102.3 177.6v3.3zM102.3 177.6v3.3zM102.3 177.6v3.3zM102.3 177.6v3.3z"/>
<path d="M103.2 182.2h1.7zM103.2 182.3l1.7-.1zM103.2 182.3l1.7-.1zM103.2 182.3h1.7z"/>
<path d="M108 182.2h3.3zM108 182.3l3.3-.1zM108 182.3l3.3-.1zM108 182.3h3.3z"/>
<path d="M114.5 182.2h3.3zM114.5 182.3l3.3-.1zM114.5 182.3l3.3-.1zM114.5 182.3h3.3z"/>
<path d="M120.9 182.2h3.4zM120.9 182.3l3.4-.1zM120.9 182.3l3.4-.1zM120.9 182.3h3.4z"/>
<path d="M127.4 182.2h1.7zM127.4 182.3l1.7-.1zM127.4 182.3l1.7-.1zM127.4 182.3h1.7z"/>
<path d="M129.6 178.4v1.9zM129.6 178.4v1.9zM129.6 178.4v1.9zM129.6 178.4v1.9z"/>
</g>
<g fill="none" stroke="#000" stroke-width=".21">
<path d="M102.3 59.7v3.1zM102.3 53.7v3.1zM102.3 49.2v1.6zM102.3 49.2h.1M102.3 58.3h.1M102.3 52.3h.1M123.8 53.2v.1M123.8 53.2l1.5 .1zM126.6 53.3h.1M127.9 53.2l2.8 .1zM129.2 58.8h.1M129.2 57.3l.1 1.5z"/>
<path d="M129.2 51.8l.1 2.9zM129.2 47.8l.1 1.4zM129.2 47.8h.1M129.3 56h.1M129.3 50.5h.1M132 53.3h.1M133.3 53.2l1.5 .1zM134.8 53.2v.1M202.3 49.2h.1M202.3 49.2v1.6zM202.3 53.7v3.1zM202.3 59.7v3.1z"/>
<path d="M202.3 52.3h.1M202.3 58.3h.1M68.8 62.2h1.8zM68.8 62.2h.1M72.2 62.2h.1M73.8 62.2h3.5zM78.9 62.2h.1M80.5 62.2h1.8zM82.3 62.2h.1M102.3 77.7v3.1zM102.3 71.7v3.1zM102.3 65.7v3.1z"/>
<path d="M102.3 76.3h.1M102.3 70.2h.1M102.3 64.2h.1M202.3 65.7v3.1zM202.3 71.7v3.1zM202.3 77.7v3.1zM202.3 64.2h.1M202.3 70.2h.1M202.3 76.3h.1M214.3 73.2l1.8 .1zM214.3 73.2v.1M217.8 73.3h.1"/>
<path d="M219.4 73.2l3.7 .1zM221.3 78.8h.1M221.3 77.1v1.7zM221.3 70.9v3.2zM221.3 66.3v1.6zM221.3 66.3h.1M221.3 79.8h.1M221.3 79.8v1.6zM221.3 75.6h.1M221.3 69.4h.1M224.8 73.3h.1M226.5 73.2l1.8 .1z"/>
<path d="M228.3 73.2v.1M102.3 97.3h.1M102.3 95.7v1.6zM102.3 89.7v3.1zM102.3 83.7v3.1zM102.3 94.2h.1M102.3 88.2h.1M102.3 82.3h.1M202.3 83.7v3.1zM202.3 89.7v3.1zM202.3 95.7v1.6zM202.3 97.3h.1"/>
<path d="M202.3 82.3h.1M202.3 88.2h.1M202.3 94.2h.1M214.3 85.2v.1M214.3 85.2l1.8 .1zM217.8 85.3h.1M219.4 85.2l3.7 .1zM221.3 84.4v3.2zM221.3 90.6v1.7zM221.3 92.3h.1M221.3 82.9h.1M221.3 89.1h.1"/>
<path d="M224.8 85.3h.1M226.5 85.2l1.8 .1zM228.3 85.2v.1M102.3 139.5v3.3zM102.3 134.8v1.7zM102.3 134.8h.1M102.3 138h.1M102.3 158.6v3.3zM102.3 152.2v3.3zM102.3 145.9v3.3zM102.3 157h.1M102.3 150.7h.1"/>
<path d="M102.3 144.3h.1M129.6 158.4v1.8zM129.6 151.4v3.7zM129.6 146.2v1.9zM129.6 146.2h.1M129.6 156.7h.1M129.6 149.7h.1M60.3 163.2l1.3 .1zM60.3 163.2v.1M62.8 163.3h.1M64 163.2l1.3 .1zM65.3 163.3h.1"/>
<path d="M65.3 163.2l1.7 .1zM68.4 163.3h.1M70 163.2l3.3 .1zM74.7 163.3h.1M76.3 163.2l3.3 .1zM81.1 163.3h.1M82.6 163.2l3.3 .1zM87.4 163.3h.1M88.9 163.2l3.3 .1zM93.7 163.3h.1M95.2 163.2l3.3 .1zM100 163.3h.1"/>
<path d="M101.5 163.2l3.3 .1zM102.3 177.6v3.3zM102.3 171.3v3.3zM102.3 164.9v3.3zM102.3 176.1h.1M102.3 169.8h.1M102.3 163.4h.1M106.3 163.3h.1M107.8 163.2l3.3 .1zM112.6 163.3h.1M114.1 163.2l3.3 .1zM118.9 163.3h.1"/>
<path d="M120.4 163.2l3.3 .1zM125.2 163.3h.1M126.7 163.2l3.3 .1zM129.6 160.2h.1M129.6 178.4v1.9zM129.6 171.4v3.7zM129.6 166.3v1.8zM129.6 166.3h.1M129.6 176.8h.1M129.6 169.8h.1M131.5 163.3h.1M133 163.2l3.3 .1z"/>
<path d="M137.8 163.3h.1M139.3 163.2l3.3 .1zM144.1 163.3h.1M145.7 163.2l1.6 .1zM147.3 163.2v.1M147.3 163.2l1.3 .1zM149.8 163.3h.1M151 163.2l1.3 .1zM152.3 163.2v.1M79.7 182.2l1.9 .1zM79.7 182.2v.1M83.3 182.3h.1"/>
<path d="M85.1 182.2l3.7 .1zM90.5 182.3h.1M92.2 182.2l3.8 .1zM97.7 182.3h.1M99.4 182.2l1.9 .1zM101.3 182.2v.1M102.3 192h.1M102.3 190.3v1.7zM102.3 184v3.3zM102.3 188.8h.1M102.3 182.5h.1M103.2 182.2v.1"/>
<path d="M103.2 182.2l1.7 .1zM106.4 182.3h.1M108 182.2l3.3 .1zM112.9 182.3h.1M114.5 182.2l3.3 .1zM119.4 182.3h.1M120.9 182.2l3.4 .1zM125.8 182.3h.1M127.4 182.2l1.7 .1zM129.1 182.2v.1M129.6 180.3h.1"/>
</g>
<!-- layer: 04_Cotas -->
<g fill="none" stroke="#000" stroke-width=".21">
<path d="M20.1 5h271.9v199.9h-271.9zM188.3 13.4v24.9M196.3 14.7h12M216.3 13.4v24.9M110.2 22.1l7 11.6M180.3 30.3h8M192.3 20.3v33M196.3 29.1v9.2M196.3 30.3h12M200.3 21.6h4M208.3 29.1v9.2M212.3 20.3v33"/>
<path d="M216.3 30.3h8M35.3 53.3h39.5M118.1 56l-7.8 1.9M121.4 40.5l15.7 25.6M132.7 52.4l-6.8 1.7M151.4 47.9l-11 2.6M36.6 61.3v24M47.4 62.2h40.9M48.7 70.2v15.1M55 65.2h33.3M56.2 73.3v12M63.2 72.3h9.1"/>
<path d="M132.3 71.3h9M140 79.3v6M141.3 72.9l4.2 6.8M203.4 78.9l7.5 2.7M209 77.6l-7.5 2.7M226 71.6l-9.4 3.3M249.4 63.3l-15.9 5.6M35.3 93.3h37v18.5M64.4 80.3v5M141.3 93.3h-9v18.5M218.5 84.3l5.6 1.9M231.7 88.9l13.7 4.9"/>
<path d="M80.3 110.5h44M51.2 138.3h51.1M86.3 130.3h8M102.3 129v5.8M102.3 130.3h1.5M103.8 129v9.3M111.8 130.3h14.6M52.4 146.2v9.1M74.7 154.5l12.8 4.1M114.4 156.3l-24.2 13.9M128.3 148.3l-6.9 4M51.2 163.3h9.1"/>
<path d="M62.8 165.2v5M72.3 163.3v28.4M79.3 173.2v18.5M83.2 174.2l-11.8 6.8M95.2 161l14.3 4.5M117.1 168l7.6 2.4M149.8 165.2v5M56.3 190.4h8M72.3 190.4h7M84.8 196.2h8M87.3 190.4h8M100.8 188.2v9.3"/>
<path d="M100.8 196.2h3M103.8 188.2v9.3M111.8 196.2h13.6"/>
</g>
<g fill="#000" stroke="#000" stroke-width=".21">
<path d="M188.3 14.7l8-1.4v2.7zM208.3 13.3l8 1.4-8 1.3zM116.1 34.3l2.3-1.4 3 7.6zM188.3 29l8 1.3-8 1.4zM192.3 21.6l8-1.4v2.7zM204.3 20.2l8 1.4-8 1.3zM208.3 30.3l8-1.3v2.7zM117.8 54.7l8.1-.6-7.5 3.2zM132.7 52.4l7.5-3.2 .6 2.6zM36.6 53.3l1.3 8h-2.7zM48.7 62.2l1.3 8h-2.6zM56.2 65.2l1.4 8.1h-2.7z"/>
<path d="M140 71.3l1.4 8h-2.7zM137.1 66.1l5.3 6.1-2.2 1.3zM208.6 76.3l8-1.4-7.1 3.9zM226 71.6l7.1-3.9 .9 2.5zM35.2 85.3h2.7l-1.3 8zM47.4 85.3h2.6l-1.3 8zM54.9 85.3h2.7l-1.4 8zM64.4 72.3l1.4 8h-2.7zM63.1 85.3h2.7l-1.4 8zM138.7 85.3h2.7l-1.4 8zM211.4 80.3l7.1 4-8-1.4zM224.1 86.2l8 1.5-.9 2.5z"/>
<path d="M72.3 110.5l8-1.3v2.7zM124.3 109.2l8 1.3-8 1.4zM94.3 129l8 1.3-8 1.3zM103.8 130.3l8-1.3v2.6zM52.4 138.3l1.4 7.9h-2.7zM51.1 155.3h2.7l-1.4 8zM87.9 157.3l7.3 3.7-8.1-1.2zM114.4 156.3l6.3-5.2 1.3 2.3zM62.8 163.3l.4 1.9h-.8zM82.5 173.1l7.7-2.9-6.3 5.2zM109.5 165.5l8 1.2-.8 2.5zM149.8 163.3l.4 1.9h-.8z"/>
<path d="M64.3 189l8 1.4-8 1.3zM79.3 190.4l8-1.4v2.7zM92.8 194.9l8 1.3-8 1.3zM103.8 196.2l8-1.3v2.6z"/>
</g>
<!-- layer: 0 -->
<g fill="none" stroke="#000" stroke-width=".25">
<path d="M.1 0h296.9v209.9h-296.9zM20.1 5h271.9v199.9h-271.9zM292 154.9h-129.9v50M162.1 176.2h129.9M162.1 166.6h129.9M162.1 171.4h129.9M194.5 166.6v9.6M227.1 166.6v9.6M259.6 166.6v38.3M162.1 182.9h129.9M162.1 189.5h97.5M162.1 196.2h97.5"/>
<path d="M194.5 196.2v8.7M227.1 196.2v8.7M262.6 192.5l10.5-2.7v9.4l-10.5-2.7zM162.1 200.6h97.5"/>
<circle cx="283.6" cy="194.5" r="4.8"/>
<circle cx="283.6" cy="194.5" r="2.01"/>
</g>
<text font-size="6" x="188.9" y="163">UNIVERSIDAD DE OVIEDO</text>
<g font-size="4.2">
<text x="200" y="14">28</text>
<text x="111" y="22.2" transform="rotate(58 111 22.2)">30</text>
<text x="200" y="20.9">20</text>
<text x="199.9" y="29.7">12</text>
<text x="148.5" y="47.9" transform="rotate(-14 148.5 47.9)">7</text>
<text x="241.3" y="65.3" transform="rotate(-19 241.3 65.3)">Ø10</text>
<text x="35.9" y="75.2" transform="rotate(-90 35.9 75.2)">40</text>
<text x="48" y="79.8" transform="rotate(-90 48 79.8)">31</text>
<text x="55.6" y="81.5" transform="rotate(-90 55.6 81.5)">28</text>
<text x="63.8" y="84.8" transform="rotate(-90 63.8 84.8)">21</text>
<text x="139.4" y="84.6" transform="rotate(-90 139.4 84.6)">22</text>
<text x="239.9" y="91" transform="rotate(20 239.9 91)">Ø6</text>
<text x="98.6" y="101.8">A-A</text>
<text x="100" y="109.9">60</text>
<text x="120.1" y="129">1,5</text>
<text x="51.8" y="153.1" transform="rotate(-90 51.8 153.1)">25</text>
<text x="75.2" y="153.9" transform="rotate(18 75.2 153.9)">15</text>
<text x="59.5" y="171">A</text>
<text x="150.3" y="172.6">A</text>
<text x="71.5" y="180.1" transform="rotate(-30 71.5 180.1)">28</text>
<text x="74.6" y="189.8">7</text>
<text x="122.6" y="195.6">3</text>
</g>
<g font-size="3.5">
<text x="162.8" y="180.8">BASE SISTEMA DE PLEGADO</text>
<text x="162.8" y="187">INGENIERO/A RESPONSABLE: Hugo Ojeda Viedma</text>
<text x="163" y="193.8">JEFE AL CARGO: Hugo Ojeda Viedma</text>
</g>
<g font-size="2.8">
<text x="170.9" y="170.1">GRUPO PA</text>
<text x="203.6" y="170.1">GRUPO PL</text>
<text x="233.2" y="170.1">ID DEL DIBUJO</text>
<text x="268.5" y="170.1">UNIDADES</text>
<text x="174.5" y="174.8">PA 07</text>
<text x="207.3" y="174.9">PL 21</text>
<text x="241.4" y="174.8">3.5</text>
<text x="273.5" y="174.9">MM</text>
<text x="260.3" y="180.6">ESCALA</text>
<text x="273.7" y="180.6">1:1</text>
<text x="163.5" y="199.4">MATERIAL PRINCIPAL</text>
<text x="171.6" y="203.8">ALUMINIO</text>
<text x="196.6" y="199.4">OTROS MATERIALES</text>
<text x="205.9" y="203.8">ACERO</text>
<text x="228.2" y="199.4">NORMATIVA SEGUIDA</text>
<text x="234.3" y="203.7">UNE 1-032-82</text>
</g>
</svg>
